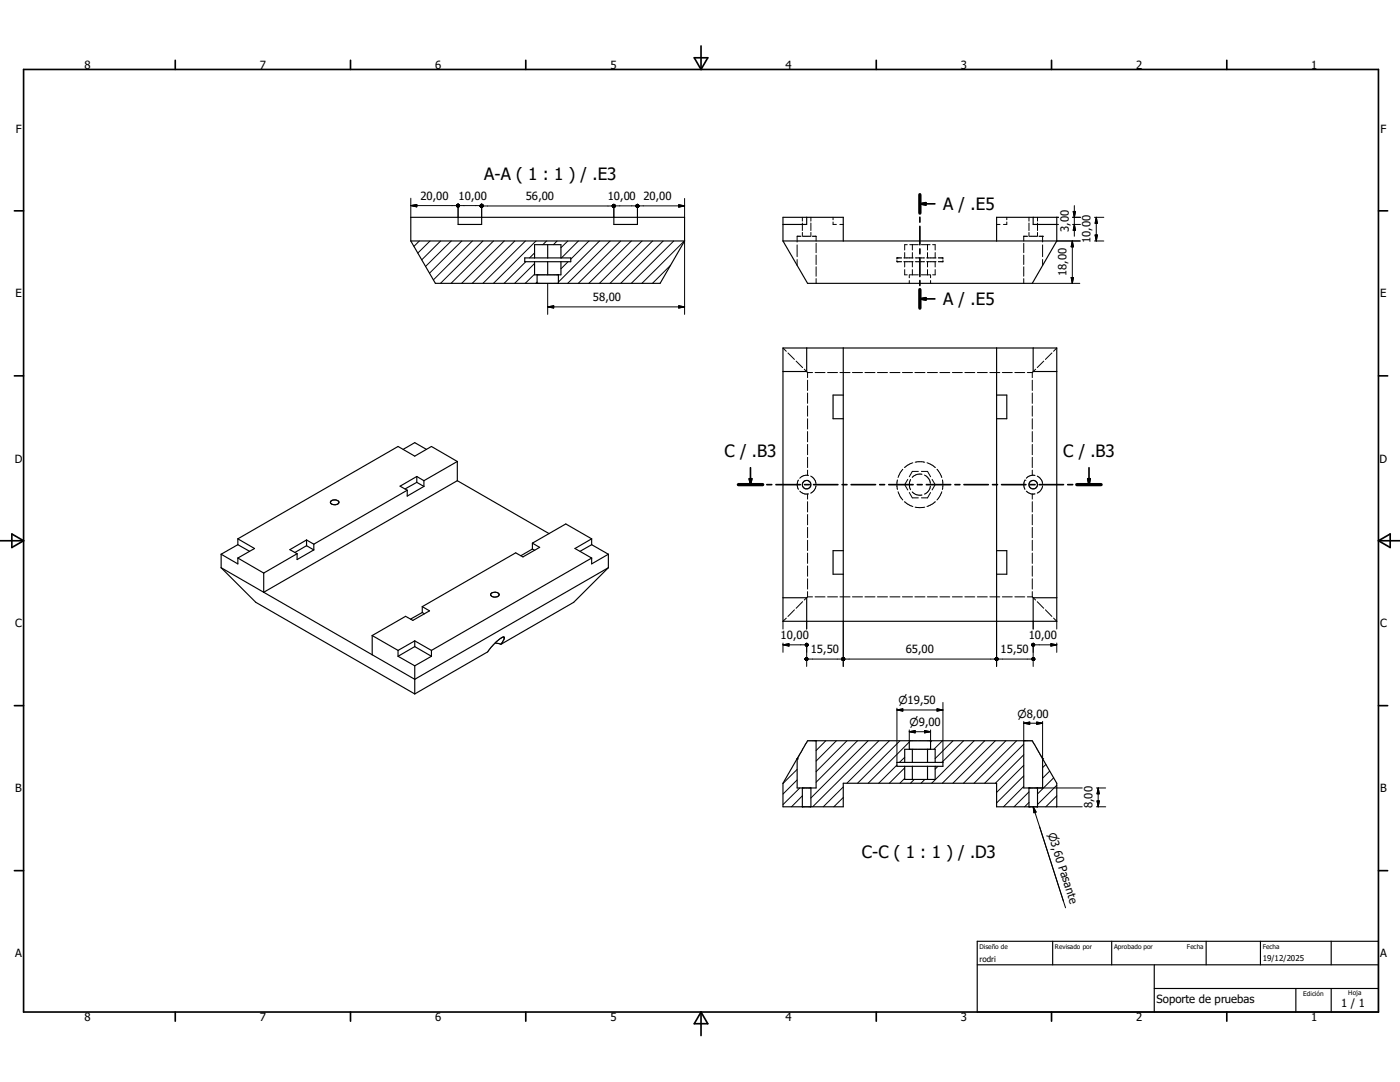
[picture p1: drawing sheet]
<svg xmlns="http://www.w3.org/2000/svg" width="279mm" height="216mm" viewBox="0 0 279 216" stroke-linecap="round" stroke-linejoin="round" font-family="sans-serif">
<g fill="none" stroke="#000" stroke-width=".2">
<path d="M82 39.6v3.8M136.6 39.6v3.8M82 41h9.1M82 41l1.2-.2v.5zM83.7 48.1l-1.1 1.1M85.8 48.1l-2.4 2.4M87.9 48.1l-3.7 3.7M90 48.1l-5.1 5.1M91.4 40.7v2.7M91.7 41h4.1M92.2 48.1l-6.5 6.4M94.3 48.1l-7.8 7.8"/>
<path d="M96.1 40.7v2.7M96.4 48.1l-8.5 8.4M96.4 41.1h25.8M98.5 48.1l-8.5 8.4M100.6 48.1l-8.5 8.4M102.7 48.1l-8.5 8.4M104.9 48.1l-8.5 8.4M104.9 52.2l-4.3 4.3M106.7 54.7l-1.9 1.8M106.7 52.6l-4 3.9M106.7 50.5l-1 1M107 48.1l-8.5 8.4"/>
<path d="M107.2 56.3l-.3 .2M109.1 48.1l-.8 .7M109.3 56.5v6.2M111.2 48.1l-.8 .7M113.3 48.1l-1.4 1.3M113.4 52.2l-1.5 1.4M115.4 48.1l-3.3 3.4M117.5 48.1l-3.6 3.6M119.7 48.1l-8.3 8.2M121.8 48.1l-8.5 8.4M122.5 40.7v2.7M122.8 41.1h4.1"/>
<path d="M123.9 48.1l-8.5 8.4M126 48.1l-8.5 8.4M127.2 40.7v2.7M127.5 41.1h9.1M128.1 48.1l-8.5 8.4M130.2 48.1l-8.5 8.4M132.3 48.1l-8.4 8.4M133.8 52.9l-3.6 3.6M134.5 48.1l-8.5 8.4M135.5 40.8l1.1 .3-1.1 .2zM136.6 48.1l-8.5 8.4M136.6 48.1v14.6"/>
<path d="M159.1 48.9v2.3M159.1 51.8v1.2M159.8 47.1h-.7v1.2M160.1 43.4v.7M160.1 44.5v1.5M160.1 46.4v.7M160.2 47.1h1.5M161.8 43.4v.7M161.8 44.5v1.5M161.8 46.4v.7M162.1 47.1h.8v1M162.9 48.5v1.9"/>
<path d="M162.9 50.9v1.9M162.9 53.2v1.9M162.9 55.6v.9M166.3 44.3v.5h.6M166.3 43.4v.4M167.6 44.8h.7M179 51.5h.1M179 52.2h.1M179 51.5h.9M179 52.2h.9M179 51.5v.2M179 52v.2"/>
<path d="M180.4 51.5h1.8M180.4 52.2h1.8M180.6 50.4v1.1M180.6 52.2v1.1M180.6 53.8v1h.5M181.1 48.8h-.5v1.1M181.5 54.8v.6M181.5 56v.5M181.6 54.8h1.7M181.6 48.8h1.7M182.1 48.8v1.1M182.1 50.4v1.1"/>
<path d="M182.1 52.2v1.1M182.1 53.8v1M182.7 51.5h1.8M182.7 52.2h1.8M183.9 54.8h1.7M183.9 48.8h1.7M185 51.5h1.8M185 52.2h1.8M185.1 48.8v1.1M185.1 50.4v1.1M185.1 52.2v1.1M185.1 53.8v1"/>
<path d="M185.7 54.8v.6M185.7 56v.5M186.1 48.8h.5v1.1M186.6 53.8v1h-.5M186.6 50.4v1.1M186.6 52.2v1.1M187.3 51.5h.9M188.2 52v.2h-.9M188.2 51.5v.2M198.9 44.8h.7M200.9 43.4v.4M200.9 44.3v.5h-.6"/>
<path d="M204.3 48.5v1.9M204.3 50.9v1.9M204.3 53.2v1.9M204.3 55.6v.9M205.1 47.1h-.8v1M205.4 43.4v.7M205.4 44.5v1.5M205.4 46.4v.7M205.5 47.1h1.5M206 56.5h9.5M207.1 43.4v.7M207.1 44.5v1.5"/>
<path d="M207.1 46.4v.7M207.3 47.1h.8M208.1 47.1h.1M208.1 47.1v1.2M208.1 48.9v2.3M208.1 51.8v1.2M210.9 44.8h.4M210.9 48.1h4.7M210.9 43.4h.4M213.8 55.4h.4l-.2 1.1zM214 48.1v8.4M214 48.1l.2 1.2h-.4z"/>
<path d="M214.1 44.8h1.5M214.1 43.4h1.5M214.2 42.2h.4l-.2 1.2zM214.4 41v6.1M214.4 44.8l.2 1.2h-.4zM218.4 48.1h1.9M218.4 43.4h1.9M218.6 46.9h.4l-.2 1.2zM218.8 43.4v4.7M218.8 43.4l.2 1.2h-.4zM109.3 61.2h27.3M109.3 61.2l1.2-.2v.5z"/>
<path d="M135.5 61l1.1 .2-1.1 .3zM156.3 69.4l.6 .7M157.3 70.4l1.2 1.3M158.9 72.1l1.3 1.2M160.5 73.7l.7 .6M161.2 74.3v1.1M161.2 75.9v2M161.2 78.4v2.1M161.2 74.3h1M162.7 74.3h2M165.2 74.3h1.9M167.6 74.3h2"/>
<path d="M170.1 74.3h2M172.6 74.3h2M175.1 74.3h2M177.6 74.3h2M180.1 74.3h2M182.6 74.3h2M185.1 74.3h2M187.6 74.3h2M190.1 74.3h2M192.6 74.3h1.9M195.1 74.3h1.9M197.5 74.3h2"/>
<path d="M200 74.3h2M202.5 74.3h2M205 74.3h1M206 74.3v1.1M206 75.9v2M206 78.4v2.1M206.7 73.7l-.7 .6M208.3 72.1l-1.3 1.2M209.9 70.4l-1.3 1.3M210.9 69.4l-.6 .7M159.3 95.8a1.78 1.78 0 0 0 0 1.8M159.6 98a1.87 1.87 0 0 0 1.7 .6"/>
<path d="M161.2 81v2M161.2 83.6v2M161.2 86.1v2.1M161.2 88.7v2M161.2 91.2v2.1M161.2 93.8v1M161.2 98.6v1M161.3 94.9a1.79 1.79 0 0 0-1.7 .5M161.8 95a1.96 1.96 0 0 1 1 1.5M162.8 96.9a1.95 1.95 0 0 1-1 1.5M179.1 95.8l-.1 .5 .1 1.4M179.2 98.1l.5 1 .5 .7"/>
<path d="M180.2 93.6l-.5 .7-.5 1M181.2 95.7l-.6 1 .6 1.1M181.5 98.3l.6 1h1.2M181.7 95.7a2.27 2.27 0 0 0 0 2M182.1 98.1a2.05 2.05 0 0 0 1.9 .7M182.2 92.3l-1 .5-.7 .5M182.6 92.2l.6-.1 1.3 .1M183.3 94.1h-1.2l-.6 1M183.9 94.1h1.2l.6 1M184 94.6a2.06 2.06 0 0 0-1.9 .7M184.5 94.8a2.16 2.16 0 0 1 1.2 1.6M185 92.3l1 .5 .7 .5"/>
<path d="M185.7 97a2.07 2.07 0 0 1-1.2 1.6M185.7 98.3l-.6 1h-1.2M186 95.7l.6 1-.6 1.1M187 93.6l1 1.7M188 98.1l-.5 1-.5 .7M188.1 95.8l.1 .9-.1 1M204.5 95.8h.1M204.5 95.8a1.9 1.9 0 0 0 0 1.8M204.8 98l.6 .4 .6 .2M206 94.8l.5 .1M206 94.8l-.9 .3-.3 .3M206 81v2"/>
<path d="M206 83.6v2M206 86.1v2.1M206 88.7v2M206 91.2v2.1M206 93.8v1M206 98.6v1M206.5 98.6h-.5M207 95a1.95 1.95 0 0 1 1.1 1.5M208.1 96.9a1.93 1.93 0 0 1-1.1 1.5M161.2 100.1v2.1M161.2 102.7v2M161.2 105.2v2.1"/>
<path d="M161.2 107.8v2.1M161.2 110.4v2M161.2 112.9v2.1M161.2 115.5v2M161.2 118.1v1M161.2 119.1l-.7 .6M161.2 119.1h1M162.7 119.1h2M165.2 119.1h1.9M167.6 119.1h2M170.1 119.1h2M172.6 119.1h2"/>
<path d="M175.1 119.1h2M177.6 119.1h2M180.1 119.1h2M180.5 100.1l.7 .5 1 .5M182.6 119.1h2M182.6 101.2l1 .1 .9-.1M185.1 119.1h2M186.7 100.1l-.7 .5-1 .5M187.6 119.1h2M190.1 119.1h2M192.6 119.1h1.9M195.1 119.1h1.9"/>
<path d="M197.5 119.1h2M200 119.1h2M202.5 119.1h2M205 119.1h1M206 100.1v2.1M206 102.7v2M206 105.2v2.1M206 107.8v2.1M206 110.4v2M206 112.9v2.1M206 115.5v2M206 118.1v1"/>
<path d="M206 119.1l.7 .6M156.3 128.7h4.4M156.3 128.7l1.2-.3v.5zM156.3 128.3v1.9M156.9 123.3l-.6 .7v1.5M158.5 121.7l-1.2 1.3M160.2 120.1l-1.3 1.3M161 124v1.5M161 128.3v4.7M161.3 131.5h6.7M168.3 124v9M168.6 131.5h30"/>
<path d="M198.9 124v9M199.2 131.5h6.7M206.2 124v1.5M206.2 128.3v4.7M206.5 128.7h4.4M207 120.1l1.3 1.3M208.6 121.7l1.3 1.3M209.7 128.4l1.2 .3-1.2 .2zM210.3 123.3l.6 .7v1.5M210.9 128.3v1.9M159.1 151.4h.1M159.1 155.6l-2.8 2.8"/>
<path d="M159.1 153.5l-2.8 2.8M159.6 157.2l-3.3 3.4M160.1 158.8l-2.1 2.2M164.8 147.8l-1.9 2M166.9 147.8l-4 4.1M168.3 159.1l-1.9 1.9M168.3 157l-4 4M169 147.8l-6.1 6.2M171.1 147.8l-8.2 8.3M173.3 147.8l-11.5 11.4M175.4 147.8l-13.2 13.2M177.5 147.8l-8.5 8.5"/>
<path d="M179 152.7l-3.6 3.6M179 141.3v10.8M179 141.7h9.2M179 141.7l1.2-.3v.5zM179.6 147.8l-8.5 8.5M180.6 155.3l-1 1M180.6 153.2l-3.1 3.1M180.6 151.1l-1.1 1M181.5 148.1l-8.2 8.2M181.5 145.7v2.1M181.5 146h4.2M181.5 146l1.1-.2v.4z"/>
<path d="M182.5 155.5l-.8 .8M184.5 145.8l1.2 .2-1.2 .2zM184.6 155.5l-.8 .8M185.7 145.7v2.1M185.9 147.8l-.2 .3M187 141.4l1.2 .3-1.2 .2zM187.2 152.9l-.6 .6M188.1 147.8l-1.7 1.7M188.2 140.2v11.9M190.2 147.8l-3.6 3.6M192.3 147.8l-4.3 4.3M194.4 147.8l-8.5 8.5"/>
<path d="M196.5 147.8l-8.4 8.5M198.6 147.8l-8.4 8.5M200.7 147.8l-8.4 8.5M202.9 147.8l-8.5 8.5M204.3 156.9l-4 4.1M204.3 154.8l-5.4 5.4M204.3 152.7l-5.4 5.4M204.3 150.6l-5.7 5.7M204.3 148.5l-7.8 7.8M204.3 144v3.8M204.3 144.3h3.8M204.3 144.3l1.2-.2v.4z"/>
<path d="M205.4 158l-3 3M206.9 144.1l1.2 .2-1.2 .2zM207.1 157.2h8.9M208.1 144v7.4M208.7 152.5l-.6 .7M209.5 153.9l-1.4 1.4M210.3 155.2l-3.2 3.2M210.9 158.8l-2.2 2.2M210.9 156.7l-3.8 3.8M218.8 157.2h1.9M218.9 159.8h.5l-.2 1.2zM219.2 157.2v3.8"/>
<path d="M219.2 157.2l.2 1.2h-.5zM160.1 160.9v.1M205.4 160.1l-.9 .9M206.2 161l6.5 20.1M206.2 161l.6 1-.5 .2zM210.9 160.9l-.1 .1M210.9 161h5.1M218.8 161h1.9"/>
</g>
<g fill="none" stroke="#000" stroke-width=".23">
<path d="M82 48.1h54.6M82 48.1l4.9 8.4h44.8l4.9-8.4M82 48.1v-4.7h54.6v4.7M91.4 43.4v1.4h4.7v-1.4M104.7 51.5h9.2v.7h-9.2zM106.7 52.2v2.6h5.2v-2.6M106.7 51.5v-2.7h5.2v2.7M107.2 54.8v1.7M109.3 48.8v2.7M109.3 52.2v2.6M111.4 54.8v1.7M122.5 43.4v1.4h4.7v-1.4"/>
<path d="M156.3 48.1l4.9 8.4h44.8l4.9-8.4M156.3 48.1h54.6M156.3 48.1v-4.7h12v4.7M161 43.4v1.4h-4.7M198.9 48.1v-4.7h12v4.7M206.2 43.4v1.4h4.7M156.3 69.4h54.6v54.6h-54.6zM161 69.4v4.7h-4.7M168.3 69.4v54.6M168.3 78.8h-2v4.8h2M198.9 69.4v54.6M198.9 78.8h2v4.8h-2"/>
<path d="M206.2 69.4v4.7h4.7M66.1 100v-.1a.99 .99 0 0 1 1.5 .4 .95 .95 0 0 1-1.6-.1zM80.5 89.7l2.3-1.4 2.3 1.4M81.3 97.8l-18.7 10.8M83.2 95.1l-3.4 1.9 1.5 .8M83.2 95.1l1.4 .8M83.2 95.1v1.1M83.2 96.2l1.4 .9M83.2 96.2l-2.4 1.4M84.6 95.9v1.2M84.6 97.1l-3.3 1.9v-1.2M91.3 92.1l-5.2-3-3.3 1.9-3.4-1.9-31.9 18.4"/>
<path d="M91.3 95.9l18.3 10.6M91.3 95.9l-38.7 22.3v-3.9M91.3 92.1l-6.7 3.8M91.3 92.1v3.8M44.1 113.3l7 6.9 31.7 18.3M44.1 113.3l30.2 17.3M44.1 110.6l3.4 1.9v-1.1M44.1 110.6v2.7M47.5 107.5l3.3 1.9-3.3 2M47.5 107.5v1.2M47.5 108.7l2.3 1.3M47.5 108.7l-3.4 1.9"/>
<path d="M47.5 111.4l5.1 2.9M59.3 110.5l-6.7 3.8M61.2 107.7l1.4 .9M61.2 107.7l-3.4 2 1.5 .8M61.2 108.9l-2.3 1.3M61.2 107.7v1.2M61.2 108.9l1.4 .8M62.6 109.7l-3.3 2v-1.2M62.6 108.6v1.1M98 118.5l.5-.3a.68 .68 0 0 1 .7 0 .68 .68 0 0 1 .3 .7 .98 .98 0 0 1-1.6-.3zM106.3 108.4l1.4 .8-3.3 1.9-1.5-.8-18.6 10.7M106.3 108.4v1.2"/>
<path d="M106.3 109.6l.4 .2M106.3 109.6l-2.4 1.3M118.1 111.4l-32 18.4M118.1 107.5l-5.2-3-6.6 3.9M118.1 107.5l-3.4 1.9 3.4 2M118.1 107.5v1.2M118.1 108.7l-2.3 1.3M118.1 108.7l3.3 1.9M121.4 113.3l-6.9 6.9-14.5 8.4M121.4 113.3l-38.6 22.2-8.5-4.9M121.4 110.6v2.7M121.4 110.6l-3.3 1.9v-1.1"/>
<path d="M156.3 119.3h4.7v4.7M168.3 109.9h-2v4.7h2M198.9 109.9h2v4.7h-2M210.9 119.3h-4.7v4.7M74.3 126.8l5.1 3M74.3 126.8v3.8M79.4 129.8v1.2M79.4 131l3.4 1.9M82.8 127.9v1.1M82.8 132.9v5.6M82.8 127.9l3.3 1.9M82.8 129l3.3 2"/>
<path d="M82.8 127.9l-3.4 1.9M82.8 129l-3.4 2M84.3 121l1.4 .9-3.3 1.9-1.5-.8-6.6 3.8M84.3 121v1.2M84.3 122.2l.4 .3M84.3 122.2l-2.4 1.3M86.1 129.8v1.2M86.1 131l-3.3 1.9M98.8 128.3l1.2 .3M100 128.6l.5-.9a.32 .32 0 0 0 .2-.3 .32 .32 0 0 0-.2-.3 8.2 8.2 0 0 0-3.2 3l-14.5 8.4M159.1 151.4h.1M159.1 151.4l-2.8 4.9v4.7h12v-4.7h30.6v4.7h12v-4.7l-2.8-4.9"/>
<path d="M160.1 157.2v3.8M161.8 157.2v3.8M162.9 147.8v9.4h-3.8v-5.9l2.1-3.5h44.8l2.1 3.6M179 152.1h9.2v.8h-9.2zM180.6 152.1v-2.6h6v2.6M180.6 152.9v2.6h6v-2.6M181.5 147.8v1.7M182.1 149.5v2.6M182.1 152.9v2.6M185.1 149.5v2.6M185.1 152.9v2.6M185.7 147.8v1.7"/>
<path d="M204.3 147.8v9.4h3.8v-5.8M205.4 157.2h.1M205.4 157.2v3.8M207.1 157.2v3.8M208.1 151.4h.1M205.4 161h.1M195 192.5h80.1M195 187.8h80.1v14.1h-80.1zM210.1 187.8v4.7M221.9 187.8v4.7M230.4 197.2h44.7M230.4 192.5v9.4"/>
<path d="M240.7 187.8v4.7M251.5 187.8v4.7M258.6 197.2v4.7M265.7 187.8v4.7M265.7 197.2v4.7"/>
<circle cx="161" cy="96.7" r=".84"/>
<circle cx="206.2" cy="96.7" r=".85"/>
</g>
<g fill="none" stroke="#000" stroke-width=".33">
<path d="M4.7 13.9h270.4v188h-270.4zM35 12v1.9M70 12v1.9M104.9 12v1.9M138.6 11.5h2.7l-1.4 2.4zM139.9 9.2v4.7M174.9 12v1.9M209.9 12v1.9M244.8 12v1.9M183.6 38.8v3.7M2.9 42.1h1.8M183.6 43.3v1"/>
<path d="M183.6 45.2v3.6M183.6 49.7v.9M183.6 51.5v3.7M183.6 56v1M183.6 57.8v3.7M183.6 59.6h3M183.6 59.6l1.2-.2v.5zM183.6 40.7l1.2-.3v.5zM183.6 40.7h3M275.1 42.1h1.8M2.9 75h1.8M275.1 75h1.8"/>
<path d="M147.4 96.7h4.8M149.5 95.5h.5l-.2 1.2zM149.8 93.3v3.4M153 96.7h1M154.9 96.7h4.8M160.6 96.7h.9M162.4 96.7h4.8M168.1 96.7h.9M169.9 96.7h4.8M175.6 96.7h.9M177.4 96.7h4.8M183.1 96.7h.9"/>
<path d="M184.9 96.7h4.8M190.6 96.7h1M192.4 96.7h4.8M198.1 96.7h1M199.9 96.7h4.8M205.6 96.7h1M207.4 96.7h4.8M213.1 96.7h1M214.9 96.7h4.8M217.1 95.5h.5l-.3 1.2zM217.3 93.3v3.4M0 107.9h4.7"/>
<path d="M2.4 106.6l2.3 1.3-2.3 1.3zM275.1 107.9h4.3M275.1 107.9l2.3-1.3v2.6zM2.9 140.8h1.8M275.1 140.8h1.8M2.9 173.7h1.8M275.1 173.7h1.8M35 201.9v1.9M70 201.9v1.9M104.9 201.9v1.9M139.9 201.9v4.7M139.9 201.9l1.4 2.4h-2.7z"/>
<path d="M174.9 201.9v1.9M209.9 201.9v1.9M244.8 201.9v1.9"/>
</g>
<path d="M183.6 38.8v3.7M183.6 57.8v3.7M147.4 96.7h4.8M214.9 96.7h4.8" fill="none" stroke="#000" stroke-width=".66"/>
<path d="M183.6 59.6l1.2-.2v.5zM183.6 40.7l1.2-.3v.5zM149.5 95.5h.5l-.2 1.2zM217.1 95.5h.5l-.3 1.2z" fill="#000" stroke="#000" stroke-width=".33"/>
<g fill="#000" stroke="#000" stroke-width=".2">
<path d="M82 41l1.2-.2v.5zM91.1 41l.1 .2zM91.1 41l.1 .3zM91.1 41l.2 .3zM91.1 41l.3 .3zM91.1 41l.4 .3zM91.1 41l.5 .2zM91.1 41l.6 .2zM91.1 41l.6 .1zM91.1 41l.6-.1v.1zM91.1 41l.6-.1zM91.1 41l.5-.2z"/>
<path d="M91.1 41l.4-.2zM91.1 41l.4-.3zM91.3 40.8l.1-.1-.3 .3zM91.2 40.8l-.1 .2zM91.2 40.9l-.1 .1zM91.6 40.9l.1 .1zM91.6 40.8l.1 .2zM91.5 40.8l.2 .2zM91.4 40.7l.3 .3zM91.3 40.7l.4 .3zM91.3 40.8l.4 .2zM91.2 40.8l.5 .2z"/>
<path d="M91.1 40.9l.6 .1h-.6zM91.1 41h.6zM91.1 41.1l.6-.1zM91.1 41.2l.6-.2zM91.2 41.2l.5-.2zM91.3 41.3l.4-.3zM91.7 41l-.3 .3zM91.7 41l-.2 .3zM91.7 41l-.1 .3zM91.7 41l-.1 .2zM91.7 41v.1zM95.8 41.1l.1 .2z"/>
<path d="M95.8 41.1l.2 .3zM95.8 41.1l.3 .3zM95.8 41.1l.4 .3zM95.8 41.1l.5 .3zM95.8 41.1l.5 .2zM95.8 41.1l.6 .1zM95.8 41.1h.6v.1zM95.8 41.1h.6zM95.8 41.1l.6-.1zM95.8 41.1l.5-.2zM95.8 41.1l.5-.3zM96.1 40.8l-.3 .3z"/>
<path d="M96 40.8l-.2 .3zM95.9 40.9l-.1 .2zM95.8 41v.1zM96.4 40.9v.1zM96.3 40.8l.1 .2zM96.2 40.8l.2 .2zM96.2 40.7l.2 .3zM96 40.7l.4 .3zM96 40.8l.4 .2zM95.9 40.8l.5 .2zM95.8 40.9l.6 .1h-.6zM95.8 41h.6z"/>
<path d="M95.8 41.2l.6-.2zM95.9 41.2l.5-.2zM96 41.3l.4-.3zM96.4 41l-.2 .3zM96.4 41l-.1 .3zM96.4 41v.2zM96.4 41v.1zM122.2 41.1l.1 .2zM122.2 41.1l.2 .3zM122.2 41.1l.3 .3zM122.2 41.1l.4 .3zM122.2 41.1l.5 .3z"/>
<path d="M122.2 41.1l.5 .2zM122.2 41.1l.6 .1zM122.2 41.1h.6v.1zM122.2 41.1h.6zM122.2 41.1l.6-.1v.1zM122.2 41.1l.6-.1zM122.2 41.1l.5-.2zM122.2 41.1l.5-.3zM122.5 40.8l-.3 .3zM122.4 40.8l-.2 .3zM122.3 40.8l-.1 .3zM122.3 40.9v-.1l-.1 .3z"/>
<path d="M122.3 40.9l-.1 .2zM122.7 40.9l.1 .2zM122.6 40.8l.2 .3zM122.5 40.8l.3 .3zM122.4 40.8l.4 .3zM122.3 40.9l.5 .2zM122.2 41l.6 .1zM122.2 41.1h.6l-.6 .1zM122.2 41.2l.6-.1zM122.3 41.3l.5-.2zM122.4 41.4l.4-.3zM122.8 41.1l-.3 .3z"/>
<path d="M122.8 41.1l-.2 .3zM122.8 41.1l-.1 .2zM126.9 41.1l.1 .2zM126.9 41.1l.2 .3zM126.9 41.1l.3 .3zM126.9 41.1l.4 .3zM126.9 41.1l.5 .3zM126.9 41.1l.5 .2zM126.9 41.1l.6 .1zM126.9 41.1h.6v.1zM126.9 41.1h.6zM126.9 41.1l.6-.1v.1z"/>
<path d="M126.9 41.1l.6-.1zM126.9 41.1l.5-.2zM126.9 41.1l.5-.3zM127.2 40.8h.1l-.4 .3zM127.1 40.8l-.2 .3zM127 40.8l-.1 .3zM127 40.9v-.1l-.1 .3zM127 40.9l-.1 .2zM127.5 40.9v.2zM127.4 40.8l.1 .3zM127.3 40.8l.2 .3zM127.2 40.8l.3 .3z"/>
<path d="M127.1 40.8l.4 .3zM127 41l.5 .1zM127 41l.5 .1h-.6zM126.9 41.1h.6l-.5 .1zM127 41.2l.5-.1zM127 41.3l.5-.2zM127.1 41.4l.4-.3zM127.5 41.1l-.3 .3zM127.5 41.1l-.2 .3zM127.5 41.1l-.1 .2zM127.5 41.1v.2zM127.5 41.1v.1z"/>
<path d="M135.5 40.8l1.1 .3-1.1 .2zM213.8 55.4h.4l-.2 1.1zM214.2 42.2h.4l-.2 1.2zM214 48.1l.2 1.2h-.4zM214.4 44.8l.2 1.2h-.4zM218.6 46.9h.4l-.2 1.2zM218.8 43.4l.2 1.2h-.4zM109.3 61.2l1.2-.2v.5zM135.5 61l1.1 .2-1.1 .3zM156.3 128.7l1.2-.3v.5zM160.7 131.5v.2zM160.7 131.5l.1 .2z"/>
<path d="M160.7 131.5l.2 .3zM160.7 131.5l.3 .3zM160.7 131.5l.4 .3zM160.7 131.5l.5 .2zM160.7 131.5l.5 .1zM160.7 131.5h.6l-.1 .1zM160.7 131.5h.6zM160.7 131.5l.5-.1zM160.7 131.5l.5-.2zM160.7 131.5l.4-.2zM161 131.2l-.3 .3zM160.9 131.2h.1l-.3 .3z"/>
<path d="M160.8 131.3l-.1 .2zM160.7 131.3v.2zM160.7 131.4v.1zM161.2 128.5l.1 .2zM161.2 128.4l.1 .3zM161.1 128.4l.2 .3zM161 128.4l.3 .3zM160.9 128.4l.4 .3zM160.8 128.4l.5 .3zM160.8 128.5l.5 .2zM160.7 128.5l.6 .2zM160.7 128.5l.6 .2-.6-.1z"/>
<path d="M160.7 128.6l.6 .1zM160.7 128.7h.6zM160.7 128.8l.6-.1zM160.8 128.9l.5-.2zM160.9 129l.4-.3zM161.3 128.7l-.3 .3zM161.3 128.7l-.2 .2zM161.3 128.7l-.1 .2zM161.3 128.7l-.1 .1zM161.3 128.7v.1zM168 131.5v.2zM168 131.5l.1 .2z"/>
<path d="M168 131.5l.2 .3zM168 131.5l.3 .3zM168 131.5l.4 .3zM168 131.5l.5 .2zM168 131.5l.5 .1zM168 131.5h.6l-.1 .1zM168 131.5h.6zM168 131.5l.5-.1zM168 131.5l.5-.2zM168 131.5l.4-.2zM168.3 131.2l-.3 .3zM168.2 131.2h.1l-.3 .3z"/>
<path d="M168.1 131.3l-.1 .2zM168 131.3v.2zM168 131.4v.1zM168.5 131.3l.1 .2zM168.4 131.2l.2 .3zM168.3 131.2l.3 .3zM168.2 131.2l.4 .3zM168.1 131.3l.5 .2zM168 131.4l.6 .1zM168 131.5h.6l-.6 .1zM168 131.6l.6-.1zM168.1 131.7l.5-.2z"/>
<path d="M168.1 131.8l.5-.3zM168.2 131.8l.4-.3zM168.3 131.8l.3-.3zM168.6 131.5l-.2 .3zM168.6 131.5l-.1 .2zM198.6 131.5l.1 .2zM198.6 131.5l.2 .3zM198.6 131.5l.3 .3zM198.6 131.5l.4 .3zM198.6 131.5l.5 .2zM198.6 131.5l.6 .1zM198.6 131.5h.6v.1z"/>
<path d="M198.6 131.5h.6zM198.6 131.5l.6-.1zM198.6 131.5l.5-.2zM198.6 131.5l.4-.2zM198.9 131.2h.1l-.4 .3zM198.8 131.2l-.2 .3zM198.7 131.3l-.1 .2zM198.6 131.4v.1zM199.1 131.3l.1 .2zM199 131.2l.2 .3zM198.9 131.2l.3 .3zM198.8 131.2l.4 .3z"/>
<path d="M198.7 131.3l.5 .2zM198.6 131.4l.6 .1zM198.6 131.5h.6l-.6 .1zM198.6 131.6l.6-.1zM198.7 131.7l.5-.2zM198.7 131.8l.5-.3zM198.8 131.8l.4-.3zM198.9 131.8l.3-.3zM199.2 131.5l-.2 .3zM199.2 131.5l-.1 .2zM205.9 128.7l.1 .1zM205.9 128.7l.1 .2z"/>
<path d="M205.9 128.7l.2 .2zM205.9 128.7l.3 .3zM205.9 128.7l.4 .3zM205.9 128.7l.4 .2zM205.9 128.7l.5 .2zM205.9 128.7l.6 .1zM205.9 128.7h.6zM205.9 128.7l.6-.2v.1zM205.9 128.7l.6-.2zM205.9 128.7l.5-.2zM205.9 128.7l.4-.3zM206.2 128.4h.1l-.4 .3z"/>
<path d="M206.1 128.4l-.2 .3zM206 128.4l-.1 .3zM206 128.5l-.1 .2zM206.4 131.3l.1 .2zM206.3 131.2l.2 .3zM206.2 131.2l.3 .3zM206.1 131.2l.4 .3zM206 131.3l.5 .2zM205.9 131.4l.6 .1zM205.9 131.5h.6zM205.9 131.5h.6l-.6 .1zM205.9 131.6l.6-.1z"/>
<path d="M206 131.7l.5-.2zM206 131.8l.5-.3zM206.1 131.8l.4-.3zM206.2 131.8l.3-.3zM206.5 131.5l-.2 .3zM206.5 131.5l-.1 .2zM209.7 128.4l1.2 .3-1.2 .2zM179 141.7l1.2-.3v.5zM181.5 146l1.1-.2v.4zM184.5 145.8l1.2 .2-1.2 .2zM187 141.4l1.2 .3-1.2 .2zM204.3 144.3l1.2-.2v.4z"/>
<path d="M206.9 144.1l1.2 .2-1.2 .2zM218.9 159.8h.5l-.2 1.2zM219.2 157.2l.2 1.2h-.5zM206.2 161l.6 1-.5 .2z"/>
</g>
<g font-size="3.4">
<text x="96.6" y="36">A-A ( 1 : 1 ) / .E3</text>
<text x="188.2" y="42">A / .E5</text>
<text x="188.2" y="60.9">A / .E5</text>
<text x="144.6" y="91.2">C / .B3</text>
<text x="212.1" y="91.2">C / .B3</text>
<text x="172" y="171.2">C-C ( 1 : 1 ) / .D3</text>
</g>
<g font-size="2.3">
<text x="16.9" y="13.7">8</text>
<text x="51.9" y="13.7">7</text>
<text x="86.8" y="13.7">6</text>
<text x="121.8" y="13.7">5</text>
<text x="156.8" y="13.7">4</text>
<text x="191.7" y="13.7">3</text>
<text x="226.7" y="13.7">2</text>
<text x="261.7" y="13.7">1</text>
<text x="3.1" y="26.5">F</text>
<text x="275.5" y="26.5">F</text>
<text x="83.9" y="39.9">20,00</text>
<text x="91.5" y="39.9">10,00</text>
<text x="104.9" y="40">56,00</text>
<text x="121.3" y="40">10,00</text>
<text x="128.4" y="40">20,00</text>
<text x="213.3" y="46.3" transform="rotate(-90 213.3 46.3)">3,00</text>
<text x="217.6" y="48.6" transform="rotate(-90 217.6 48.6)">10,00</text>
<text x="3.1" y="59.4">E</text>
<text x="212.9" y="55.2" transform="rotate(-90 212.9 55.2)">18,00</text>
<text x="275.5" y="59.4">E</text>
<text x="118.3" y="60.1">58,00</text>
<text x="3" y="92.3">D</text>
<text x="275.3" y="92.3">D</text>
<text x="3" y="125.2">C</text>
<text x="275.4" y="125.2">C</text>
<text x="155.8" y="127.6">10,00</text>
<text x="161.8" y="130.4">15,50</text>
<text x="180.8" y="130.4">65,00</text>
<text x="199.7" y="130.4">15,50</text>
<text x="205.3" y="127.6">10,00</text>
<text x="3" y="158.1">B</text>
<text x="218" y="161.3" transform="rotate(-90 218 161.3)">8,00</text>
<text x="275.4" y="158.1">B</text>
<text x="3" y="191">A</text>
<text x="275.4" y="191">A</text>
<text x="16.9" y="203.8">8</text>
<text x="51.9" y="203.8">7</text>
<text x="86.8" y="203.8">6</text>
<text x="121.8" y="203.8">5</text>
<text x="156.8" y="203.8">4</text>
<text x="191.7" y="203.8">3</text>
<text x="226.7" y="203.8">2</text>
<text x="230.8" y="200.2">Soporte de pruebas</text>
<text x="261.7" y="203.8">1</text>
<text x="267.6" y="201">1 / 1</text>
</g>
<g font-size="2.2">
<text x="179.3" y="140.5">n19,50</text>
<text x="203.1" y="143.2">n8,00</text>
<text x="181.5" y="144.9">n9,00</text>
<text x="209.1" y="166.4" transform="rotate(72 209.1 166.4)">n3,60 Pasante</text>
</g>
<g font-size="1.6">
<text x="252" y="191.8">19/12/2025</text>
<text x="195.5" y="192">rodri</text>
</g>
<g font-size="1.3">
<text x="195.5" y="189.3">Diseño de</text>
<text x="210.5" y="189.3">Revisado por</text>
<text x="222.3" y="189.3">Aprobado por</text>
<text x="236.9" y="189.3">Fecha</text>
<text x="252" y="189.3">Fecha</text>
<text x="260.1" y="198.8">Edición</text>
<text x="269.1" y="198.6">Hoja</text>
</g>
</svg>
